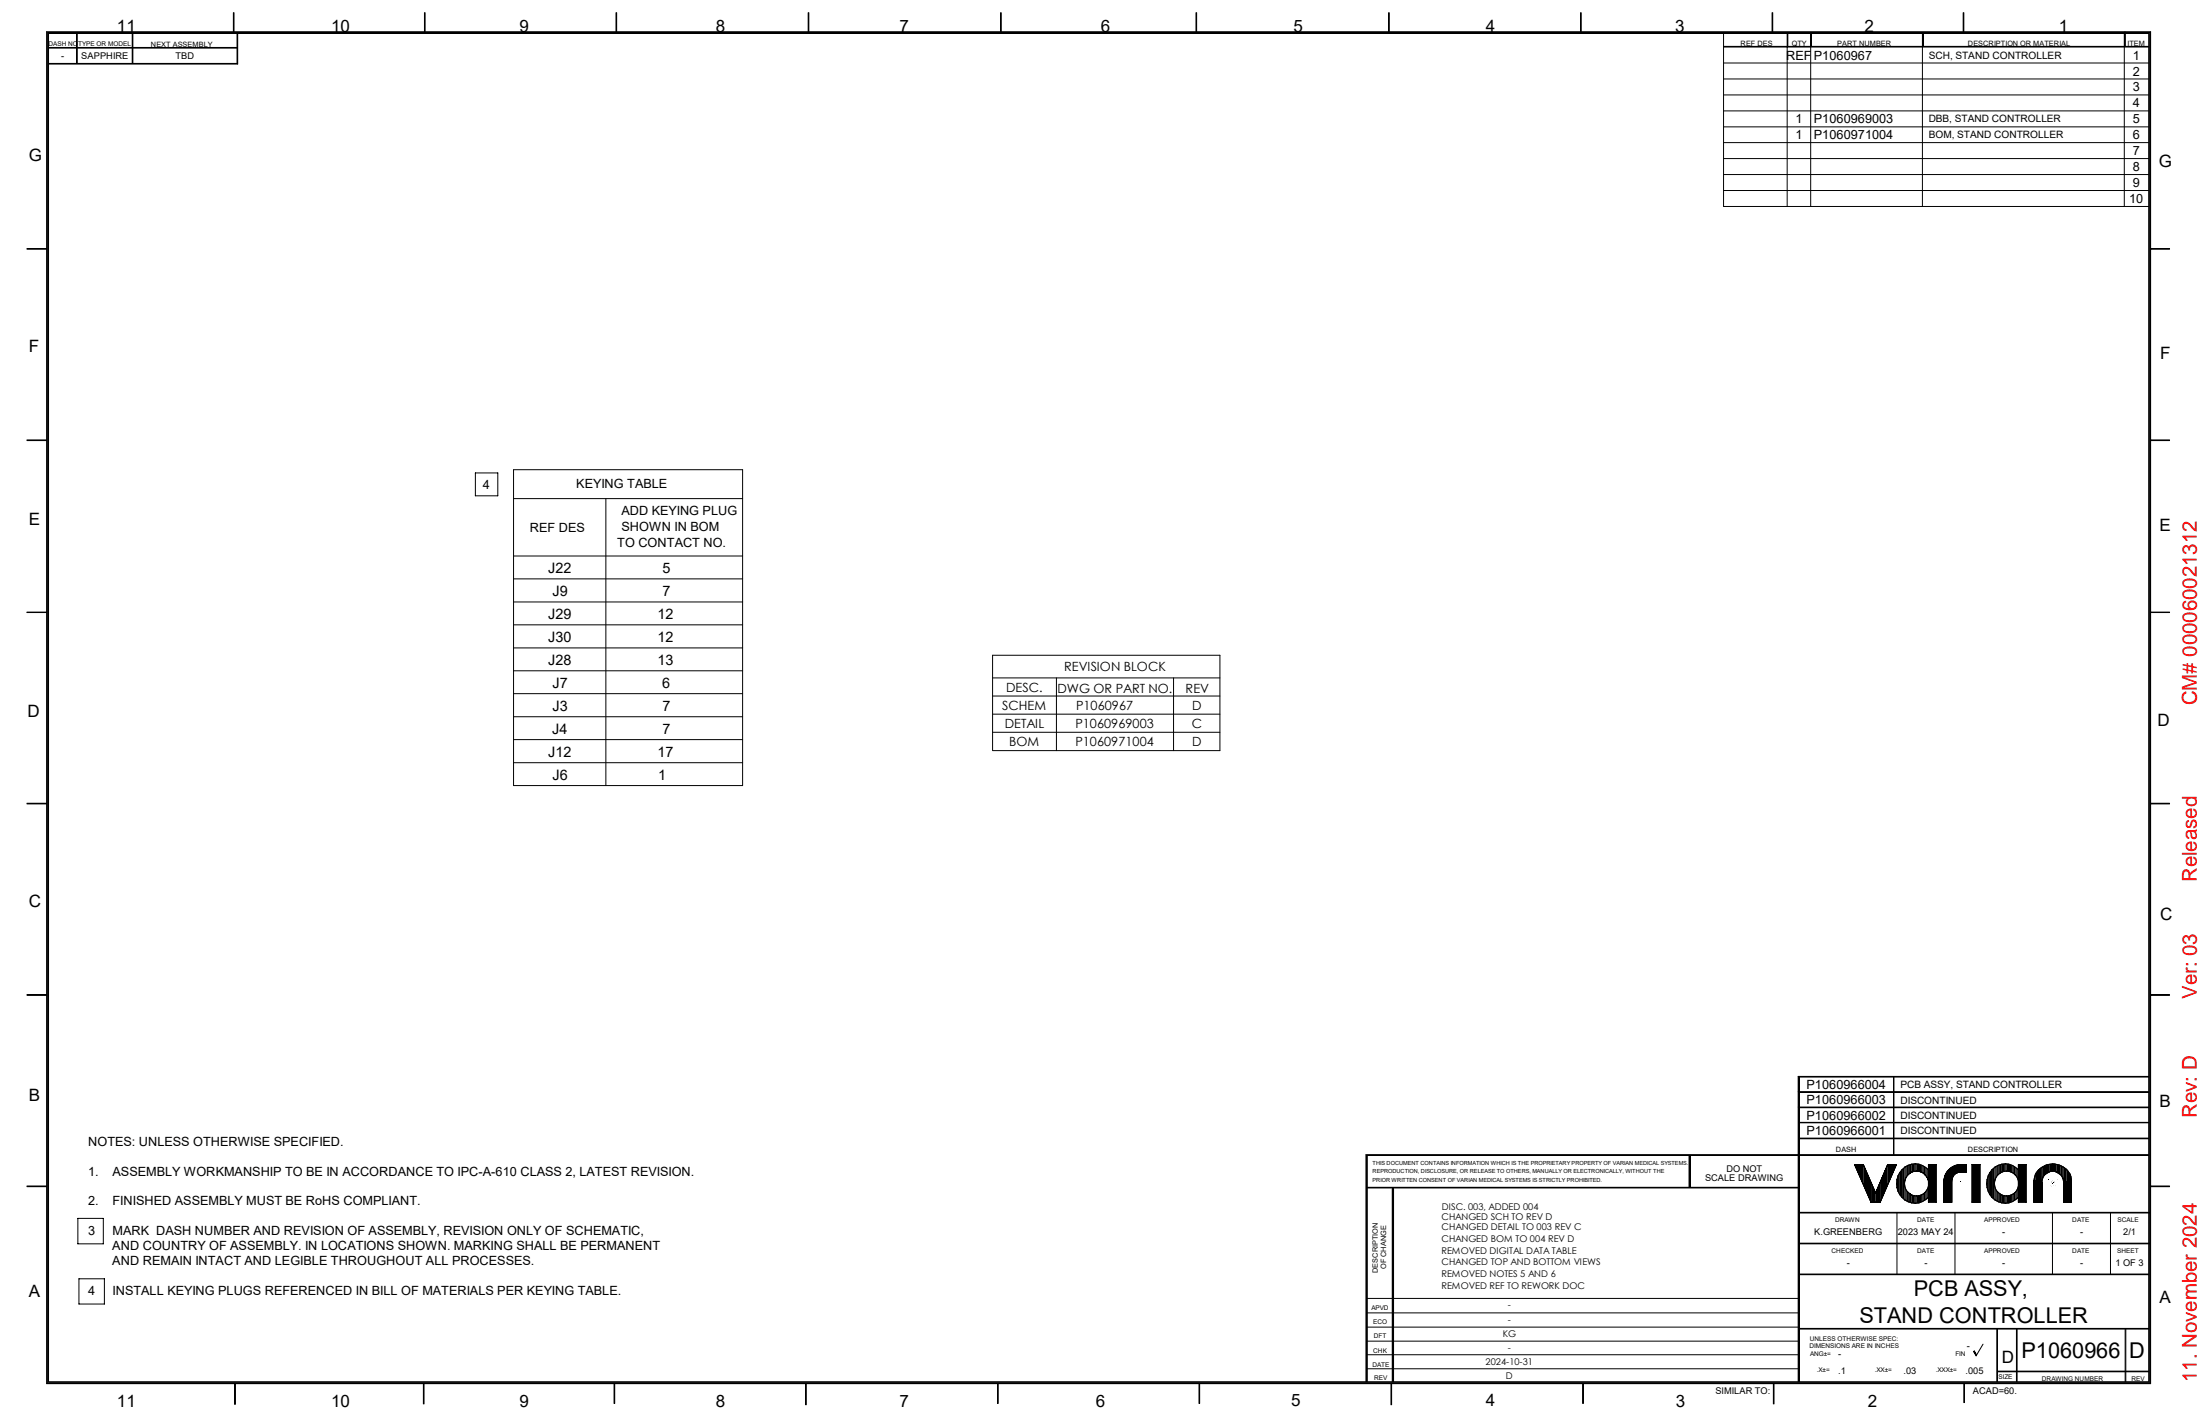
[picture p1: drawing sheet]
<svg xmlns="http://www.w3.org/2000/svg" width="432mm" height="279mm" viewBox="0 0 432 279" stroke-linecap="round" stroke-linejoin="round" font-family="sans-serif">
<g fill="#000">
<path d="M376.6 228.4v1.4zM376.6 234.6v1.4zM381.6 231.7v.2zM394.3 228.4v1.4zM394.3 234.6v1.4zM401.4 228.7v1.7zM404.3 228.6v1.8zM406.3 230.4v1.4z"/>
<path d="M364 228.5h1.7v4z" fill-rule="evenodd"/>
<path d="M365.7 228.5l1.5 3.5v3.9l-1.5-3.4z" fill-rule="evenodd"/>
<path d="M367.2 232l.9 2.1v1.8h-.9z" fill-rule="evenodd"/>
<path d="M369 232v3.9h-.9v-1.8z" fill-rule="evenodd"/>
<path d="M370.5 228.5v4l-1.5 3.4v-3.9z" fill-rule="evenodd"/>
<path d="M370.5 228.5h1.7l-1.7 4z" fill-rule="evenodd"/>
<path d="M372.3 231.5v1.5z" fill-rule="evenodd"/>
<path d="M373.3 229.5v5.4l-.4-.5v-4.3z" fill-rule="evenodd"/>
<path d="M373.3 229.5l.5-.4v6.3l-.5-.5z" fill-rule="evenodd"/>
<path d="M374.5 228.7v1.8z" fill-rule="evenodd"/>
<path d="M374.5 233.9v1.9z" fill-rule="evenodd"/>
<path d="M374.5 228.6h.4v1.6l-.4 .3z" fill-rule="evenodd"/>
<path d="M374.5 234l.4 .2v1.7l-.4-.1z" fill-rule="evenodd"/>
<path d="M374.9 228.6l.3-.2v1.6l-.3 .2z" fill-rule="evenodd"/>
<path d="M374.9 234.2l.3 .2v1.6l-.3-.1z" fill-rule="evenodd"/>
<path d="M375.2 228.4v1.6z" fill-rule="evenodd"/>
<path d="M375.2 234.4v1.6z" fill-rule="evenodd"/>
<path d="M375.2 228.4h.5v1.4l-.5 .2z" fill-rule="evenodd"/>
<path d="M375.2 234.5l.5 .1v1.5l-.5-.1z" fill-rule="evenodd"/>
<path d="M375.7 228.4l.2-.1v1.5h-.2z" fill-rule="evenodd"/>
<path d="M375.7 234.6l.2 .1v1.4h-.2z" fill-rule="evenodd"/>
<path d="M375.9 228.3l.3 .1v1.4h-.3z" fill-rule="evenodd"/>
<path d="M375.9 234.7h.3v1.4h-.3z" fill-rule="evenodd"/>
<path d="M376.2 228.4h.4v1.4h-.4z" fill-rule="evenodd"/>
<path d="M376.2 234.7l.4-.1v1.4l-.4 .1z" fill-rule="evenodd"/>
<path d="M376.6 228.4l.5 .2v1.4l-.5-.2z" fill-rule="evenodd"/>
<path d="M376.6 234.6l.5-.1v1.3l-.5 .2z" fill-rule="evenodd"/>
<path d="M377.1 228.6l.2 .1v1.4l-.2-.1z" fill-rule="evenodd"/>
<path d="M377.1 234.5l.2-.1v1.4h-.2z" fill-rule="evenodd"/>
<path d="M377.3 228.7l.2 .1v1.4l-.2-.1z" fill-rule="evenodd"/>
<path d="M377.3 234.4l.2-.1v1.4l-.2 .1z" fill-rule="evenodd"/>
<path d="M377.5 228.8l.3 .2v1.5l-.3-.3z" fill-rule="evenodd"/>
<path d="M377.5 234.3l.3-.3v1.5l-.3 .2z" fill-rule="evenodd"/>
<path d="M377.8 229l.2 .1v1.5l-.2-.1z" fill-rule="evenodd"/>
<path d="M378 233.8v1.6l-.2 .1v-1.5z" fill-rule="evenodd"/>
<path d="M378 229.1l.1 .1v1.6l-.1-.2z" fill-rule="evenodd"/>
<path d="M378.1 233.6v1.6l-.1 .2v-1.6z" fill-rule="evenodd"/>
<path d="M378.5 228.5h1.5v7.4h-1.5z" fill-rule="evenodd"/>
<path d="M382.3 229.7l.8-.7v6.9h-1.5v-4.5l.1-.7z" fill-rule="evenodd"/>
<path d="M381.6 231.9v4zM383.1 231.7v4.2z" fill-rule="evenodd"/>
<path d="M381.6 231.7v.2z" fill-rule="evenodd"/>
<path d="M383.1 229l1-.4 .8-.1v1.5a1.81 1.81 0 0 0-1.8 1.7z" fill-rule="evenodd"/>
<path d="M384.9 228.5v1.5z" fill-rule="evenodd"/>
<path d="M384.9 228.5v1.5z" fill-rule="evenodd"/>
<path d="M384.9 228.5h1v1.5h-1z" fill-rule="evenodd"/>
<path d="M387.1 228.5h1.5v7.4h-1.5z" fill-rule="evenodd"/>
<path d="M390 231.5v1.5z" fill-rule="evenodd"/>
<path d="M391 229.5l.5-.4v6.3l-.5-.5z" fill-rule="evenodd"/>
<path d="M392.1 228.7v1.8z" fill-rule="evenodd"/>
<path d="M392.1 233.9l.1 1.9z" fill-rule="evenodd"/>
<path d="M392.2 228.6h.3v1.6l-.3 .3z" fill-rule="evenodd"/>
<path d="M392.2 234l.3 .2v1.7l-.3-.1z" fill-rule="evenodd"/>
<path d="M392.5 228.6l.4-.2v1.6l-.4 .2z" fill-rule="evenodd"/>
<path d="M392.5 234.2l.4 .2v1.6l-.4-.1z" fill-rule="evenodd"/>
<path d="M392.9 228.4v1.6z" fill-rule="evenodd"/>
<path d="M392.9 234.4v1.6z" fill-rule="evenodd"/>
<path d="M392.9 228.4h.5v1.4l-.5 .2z" fill-rule="evenodd"/>
<path d="M392.9 234.5l.5 .1v1.5l-.5-.1z" fill-rule="evenodd"/>
<path d="M393.4 228.4l.2-.1v1.5h-.2z" fill-rule="evenodd"/>
<path d="M393.4 234.6l.2 .1v1.4h-.2z" fill-rule="evenodd"/>
<path d="M393.6 228.3l.2 .1v1.4h-.2z" fill-rule="evenodd"/>
<path d="M393.6 234.7h.2v1.4h-.2z" fill-rule="evenodd"/>
<path d="M393.8 228.4h.5v1.4h-.5z" fill-rule="evenodd"/>
<path d="M393.8 234.7l.5-.1v1.4l-.5 .1z" fill-rule="evenodd"/>
<path d="M394.3 228.4l.4 .2v1.4l-.4-.2z" fill-rule="evenodd"/>
<path d="M394.3 234.6l.4-.1v1.3l-.4 .2z" fill-rule="evenodd"/>
<path d="M394.7 228.6l.3 .1v1.4l-.3-.1z" fill-rule="evenodd"/>
<path d="M394.7 234.5l.3-.1v1.4h-.3z" fill-rule="evenodd"/>
<path d="M395 228.7l.1 .1v1.4l-.1-.1z" fill-rule="evenodd"/>
<path d="M395 234.4l.1-.1v1.4l-.1 .1z" fill-rule="evenodd"/>
<path d="M395.1 228.8l.4 .2v1.5l-.4-.3z" fill-rule="evenodd"/>
<path d="M395.1 234.3l.4-.3v1.5l-.4 .2z" fill-rule="evenodd"/>
<path d="M395.5 229l.1 1.6z" fill-rule="evenodd"/>
<path d="M395.6 233.8l-.1 1.7z" fill-rule="evenodd"/>
<path d="M395.6 229.1l.2 .1v1.6l-.2-.2z" fill-rule="evenodd"/>
<path d="M395.6 233.8l.2-.2v1.6l-.2 .2z" fill-rule="evenodd"/>
<path d="M396.2 228.5h1.5v7.4h-1.5z" fill-rule="evenodd"/>
<path d="M399.2 231.7l1.6 .4v3.8h-1.6z" fill-rule="evenodd"/>
<path d="M399.5 230.5v1.3l-.3-.1z" fill-rule="evenodd"/>
<path d="M399.2 231.7l1.6 .4z" fill-rule="evenodd"/>
<path d="M400.1 229.6v2.3l-.6-.1v-1.3z" fill-rule="evenodd"/>
<path d="M400.3 229.4l.5-.4v3l-.7-.1v-2.3z" fill-rule="evenodd"/>
<path d="M400.8 229l.1-.1v2.2l-.1 .9z" fill-rule="evenodd"/>
<path d="M400.9 228.9l.5-.2v1.7l-.5 .7z" fill-rule="evenodd"/>
<path d="M401.4 228.7v1.7z" fill-rule="evenodd"/>
<path d="M401.4 228.7l.8-.3v1.6l-.8 .4z" fill-rule="evenodd"/>
<path d="M402.2 228.4h.7v1.4l-.7 .2z" fill-rule="evenodd"/>
<path d="M402.9 228.4v1.4z" fill-rule="evenodd"/>
<path d="M402.9 228.4v1.4z" fill-rule="evenodd"/>
<path d="M402.9 228.4h.7v1.6l-.7-.2z" fill-rule="evenodd"/>
<path d="M403.6 228.4l.7 .2v1.8l-.7-.4z" fill-rule="evenodd"/>
<path d="M404.3 228.6l.1 .1v1.8l-.1-.1z" fill-rule="evenodd"/>
<path d="M404.4 228.7l.5 .2v2.2l-.5-.6z" fill-rule="evenodd"/>
<path d="M404.9 228.9l.1 .1v3l-.1-.9z" fill-rule="evenodd"/>
<path d="M405 232.1l1.6-.4v4.2h-1.6z" fill-rule="evenodd"/>
<path d="M405 229l.6 .4v2.5l-.6 .1z" fill-rule="evenodd"/>
<path d="M405 232l1.6-.3z" fill-rule="evenodd"/>
<path d="M405.6 229.4l.7 1v1.4l-.7 .1z" fill-rule="evenodd"/>
<path d="M406.3 230.4l.3 1.3-.3 .1z" fill-rule="evenodd"/>
</g>
<g fill="none" stroke="#000" stroke-width=".2">
<path d="M9.1 6.2h413v265.3h-413zM9.4 6.4h412.5v264.9h-412.5zM9.5 6.6h412.2v264.5h-412.2zM9.5 9.4h37M9.5 9.3h37M15 6.6v5.8M15.2 6.6v5.8M26 6.6v5.8M26.1 6.6v5.8M45.8 2.5v3.7M45.9 2.5v3.7M46.5 6.6v5.8h-37"/>
<path d="M46.7 6.6v6h-37.2M83.3 2.5v3.7M83.4 2.5v3.7M120.9 2.5v3.7M121 2.5v3.7M158.6 2.5v3.7M158.8 2.5v3.7M196.4 2.5v3.7M196.5 2.5v3.7M234.7 2.5v3.7M234.9 2.5v3.7M272.5 2.5v3.7"/>
<path d="M272.7 2.5v3.7M310.2 2.5v3.7M310.3 2.5v3.7M338.3 9.1h83.4M338.3 9.2h83.4M338.3 12.4h83.4M338.3 18.6h83.4M338.3 15.5h83.4M338.3 6.6v33.9h83.4M347.8 2.5v3.7M347.9 2.5v3.7M350.8 6.6v33.9"/>
<path d="M350.9 6.6v2.5M355.4 6.6v2.5M355.4 9.2v31.3M355.5 6.6v2.5M377.3 6.6v33.9M377.4 6.6v2.5M385.3 2.5v3.7M385.4 2.5v3.7M416.9 6.6v33.9M417.1 6.2v2.9M338.3 21.8h83.4M338.3 28h83.4"/>
<path d="M338.3 24.9h83.4M338.3 31.1h83.4M338.3 34.2h83.4M338.3 37.4h83.4M5.3 48.8h3.8M5.3 48.9h3.8M422.1 48.8h3.7M422.1 48.9h3.7M5.3 86.4h3.8M5.3 86.3h3.8M93.3 92.8h4.4v4.5h-4.4zM100.8 92.2h45v61.9h-45z"/>
<path d="M100.8 97.8h45M118.9 97.8v56.3M422.1 86.4h3.7M422.1 86.3h3.7M100.8 109.1h45M100.8 113.6h45M100.8 118.1h45M5.3 120.2h3.8M5.3 120.1h3.8M100.8 122.6h45M100.8 127.1h45M100.8 131.6h45"/>
<path d="M100.8 136.1h45M194.8 128.6h44.6v18.7h-44.6zM194.8 133h44.6M194.8 136.6h44.6M207.3 133v14.3M230.3 133v14.3M422.1 120.2h3.7M422.1 120.1h3.7M5.3 157.6h3.8M5.3 157.7h3.8M100.8 140.6h45M100.8 145.1h45"/>
<path d="M100.8 149.6h45M194.8 140.1h44.6M194.8 143.7h44.6M422.1 157.6h3.7M422.1 157.7h3.7M5.3 195.3h3.8M5.3 195.2h3.8M422.1 195.3h3.7M422.1 195.2h3.7M352.9 214.2h68.8M352.9 217.2h68.8M353.1 211.2v59.9"/>
<path d="M353.2 214.3h68.5M353.2 211.3h68.5M353.2 217.3h68.5M353.2 211.2v59.9M371.6 211.3v15.3M371.7 211.3v15.3M421.7 211.2h-68.8v59.9M5.3 232.7h3.8M5.3 232.8h3.8M15.3 239.1h5v5h-5zM268.4 233.1h84.5M268.4 233h84.5"/>
<path d="M268.4 226.7v44.4M273.3 233.2v37.9M273.4 233.2v37.9M273.5 233.2v37.9M331.5 226.7v6.3M331.6 226.7v6.3M331.8 226.7v6.3M353.2 220.2h68.5M353.2 220.3h68.5M353.2 223.3h68.5M353.2 223.4h68.5M353.2 237.9h68.8"/>
<path d="M353.2 238h68.8M364 228.5h1.7l2.4 5.6 2.4-5.6h1.7l-3.2 7.4h-1.8zM372.3 238v12M372.3 232.2v.1M373.8 229.1v6.3M373.8 231.7a2.38 2.38 0 0 1 3.7-1.5 2.38 2.38 0 0 1 0 4 2.38 2.38 0 0 1-3.7-1.5M373.8 231.7v1M373.9 229v2.7M373.9 232.7v2.8M373.9 229a3.5 3.5 0 0 1 4.6 .5v-1h1.5v7.4h-1.5v-1a3.7 3.7 0 0 1-4.4 .7 3.7 3.7 0 0 1-1.8-4.1l.2-.8 .8-1.2M373.9 229l-.6 .5M373.9 228.9v2.7"/>
<path d="M373.9 232.9v2.6M378.4 229.4v2.3M378.4 232.7v2.3M383.1 231.7h.1M383.1 229v6.9h-1.5v-4M383.7 238v12M384.9 228.5a3.3 3.3 0 0 0-3.3 3.4M384.9 228.5h1v1.5a2.44 2.44 0 0 0-2.5 .7l-.3 1M387.1 228.5h1.5v7.4h-1.5zM390 232.2l-.1 .1M391 229.5a4 4 0 0 0 .6 6M391.5 229.1v6.3"/>
<path d="M391.5 229v2.7M391.5 232.7v2.8M391.6 229a3.4 3.4 0 0 1 4.6 .5v-1h1.5v7.4h-1.5v-1a3.4 3.4 0 0 1-4.6 .6M391.6 229l-.6 .5M391.6 228.9v2.7M391.6 232.9v2.6M396.1 229.4v2.3M396.1 232.7v2.3M399.2 231.7v4.2h1.6v-3.9M399.2 231.7l1.6 .3M399.5 230.5l-.3 1.2M400.1 229.6v2.3"/>
<path d="M400.1 229.6a3.8 3.8 0 0 1 6.3 1.2l.2 .9M400.1 229.6l-.6 .9M400.9 231.1l-.1 .9M400.9 231.1l-.1 1-1.6-.4M401.4 230.4l-.5 .7M402.2 229.9a2.25 2.25 0 0 1 2.7 1.2M402.8 238v12M402.9 229.8l-.7 .2-.8 .4M404.9 231.1l.1 .9M404.9 231.1l.1 1 1.6-.4M406.6 231.7v4.2h-1.6v-3.9M406.6 231.7l-1.6 .3"/>
<path d="M414.2 238v12M421.7 226.6h-153.6v44.5M421.7 226.7h-153.5v44.4M422.1 232.7h3.7M422.1 232.8h3.7M15.5 250.9h5v5h-5zM268.4 254.8h84.5M268.4 257.6h84.5M353.2 244.1h68.8M353.2 243.9h68.8M353.2 250.1h68.5M353.2 250h68.5"/>
<path d="M46.1 271.5v4M46.2 271.5v4M83.1 271.5v4M83.2 271.5v4M120.5 271.5v3.9M120.7 271.5v3.9M158.1 271.5v4.1M158.2 271.5v4.1M195.8 271.5v3.9M195.9 271.5v3.9M235.3 271.5v3.9M235.5 271.5v3.9"/>
<path d="M268.4 260.4h84.5M268.4 263.1h84.5M268.4 265.8h84.5M268.4 268.6h84.5M273 271.5v4.1M273.1 271.5v4.1M310.6 271.5v3.9M310.8 271.5v3.9M348.1 271.5v4M348.2 271.5v4M353.2 260.6h68.5M353.2 260.8h68.5"/>
<path d="M385.4 271.5v3.7M385.6 271.5v3.7M387.4 265.1l.5 .8M389.2 263.7l-1.3 2.3-.5-.8 .1-.1 .4 .8M391.9 260.8v10.3M392 269.2h29.7M392 269h29.7M392 260.8v10.3M395.8 260.8v10.3M395.9 260.8v10.3M417.1 260.8v10.3M417.2 260.8v10.3"/>
<circle cx="393.8" cy="232.2" r="2.41"/>
</g>
<path d="M372.4 230.7v3M374.1 228.9v2.4M374.1 233.2v2.4M390.1 230.7v3M391.7 228.9v2.4M391.7 233.2v2.4M395.9 229.2v2.1M395.9 233.2v2" fill="none" stroke="#000" stroke-width=".21"/>
<path d="M372.7 230.1v4.3M390.4 230.1v4.3" fill="none" stroke="#000" stroke-width=".34"/>
<path d="M390.8 229.5v5.4" fill="none" stroke="#000" stroke-width=".42"/>
<path d="M374.3 228.7v2.2M374.3 233.6v2.2M392 228.7v2.2M392 233.6v2.2" fill="none" stroke="#000" stroke-width=".3"/>
<path d="M378.2 229.2v2.1M378.2 233.2v2" fill="none" stroke="#000" stroke-width=".25"/>
<g font-size="4.3">
<text x="375.6" y="254.3">PCB ASSY,</text>
<text x="365" y="259.5">STAND CONTROLLER</text>
<text x="396.8" y="266.4">P1060966</text>
<text x="417.9" y="266.4">D</text>
</g>
<g font-size="4" fill="#f00">
<text x="431.2" y="138.4" transform="rotate(-90 431.2 138.4)">CM# 000060021312</text>
<text x="431.2" y="173.1" transform="rotate(-90 431.2 173.1)">Released</text>
<text x="431.2" y="196" transform="rotate(-90 431.2 196)">Ver: 03</text>
<text x="431.2" y="219.3" transform="rotate(-90 431.2 219.3)">Rev: D</text>
<text x="431.2" y="271.1" transform="rotate(-90 431.2 271.1)">11. November 2024</text>
</g>
<g font-size="3.3">
<text x="22.9" y="6.3">11</text>
<text x="65" y="6.3">10</text>
<text x="102" y="6.3">9</text>
<text x="140.5" y="6.3">8</text>
<text x="176.6" y="6.3">7</text>
<text x="216.1" y="6.2">6</text>
<text x="253.9" y="6.3">5</text>
<text x="291.6" y="6.3">4</text>
<text x="328.8" y="6.3">3</text>
<text x="365.9" y="6.3">2</text>
<text x="404.1" y="6.3">1</text>
<text x="5.6" y="31.6">G</text>
<text x="423.7" y="32.8">G</text>
<text x="5.6" y="69.1">F</text>
<text x="424" y="70.4">F</text>
<text x="5.6" y="103">E</text>
<text x="423.9" y="104.2">E</text>
<text x="5.4" y="140.6">D</text>
<text x="423.5" y="142.5">D</text>
<text x="5.6" y="178.1">C</text>
<text x="424" y="180.6">C</text>
<text x="5.6" y="215.9">B</text>
<text x="423.9" y="217.2">B</text>
<text x="5.6" y="254.4">A</text>
<text x="423.9" y="255.7">A</text>
<text x="392.9" y="267.4">D</text>
<text x="253.4" y="275.9">5</text>
<text x="291.6" y="275.8">4</text>
<text x="22.9" y="276.1">11</text>
<text x="65" y="276.1">10</text>
<text x="102" y="276.1">9</text>
<text x="140.5" y="276.1">8</text>
<text x="176.6" y="276.1">7</text>
<text x="215.1" y="276">6</text>
<text x="328.9" y="276">3</text>
<text x="366.6" y="276.1">2</text>
</g>
<g font-size="2.8">
<text x="107.6" y="112.4">J22</text>
<text x="130" y="112.4">5</text>
<text x="108.5" y="117">J9</text>
<text x="130" y="116.9">7</text>
<text x="107.6" y="126">J30</text>
<text x="107.6" y="121.5">J29</text>
<text x="129" y="121.4">12</text>
<text x="129" y="125.9">12</text>
<text x="107.6" y="130.5">J28</text>
<text x="129" y="130.4">13</text>
<text x="108.4" y="135">J7</text>
<text x="130" y="134.9">6</text>
<text x="108.4" y="144">J4</text>
<text x="108.4" y="139.5">J3</text>
<text x="130" y="139.4">7</text>
<text x="130" y="143.9">7</text>
<text x="107.6" y="148.5">J12</text>
<text x="129" y="148.5">17</text>
<text x="108.4" y="153">J6</text>
<text x="129.2" y="153">1</text>
</g>
<g font-size="2.5">
<text x="350.6" y="11.7">REF</text>
<text x="356" y="11.7">P1060967</text>
<text x="418.6" y="11.7">1</text>
<text x="418.6" y="17.9">3</text>
<text x="418.6" y="14.8">2</text>
<text x="418.6" y="21.1">4</text>
<text x="352.4" y="27.3">1</text>
<text x="352.4" y="24.2">1</text>
<text x="356" y="24.2">P1060969003</text>
<text x="356" y="27.3">P1060971004</text>
<text x="418.6" y="27.3">6</text>
<text x="418.6" y="24.2">5</text>
<text x="418.6" y="30.4">7</text>
<text x="418.6" y="33.6">8</text>
<text x="417.9" y="39.8">10</text>
<text x="418.6" y="36.7">9</text>
<text x="94.8" y="95.9">4</text>
<text x="113.1" y="95.8">KEYING TABLE</text>
<text x="122" y="101.1">ADD KEYING PLUG</text>
<text x="104" y="104.3">REF DES</text>
<text x="121.2" y="107.4">TO CONTACT NO.</text>
<text x="122" y="104.3">SHOWN IN BOM</text>
<text x="208.9" y="131.7">REVISION BLOCK</text>
<text x="197.5" y="135.8">DESC.</text>
<text x="207.6" y="135.9">DWG OR PART NO.</text>
<text x="232.7" y="135.9">REV</text>
<text x="196.7" y="139.3">SCHEM</text>
<text x="197.2" y="142.8">DETAIL</text>
<text x="211.1" y="142.8">P1060969003</text>
<text x="211.2" y="139.3">P1060967</text>
<text x="233.9" y="142.8">C</text>
<text x="234" y="139.3">D</text>
<text x="198.1" y="146.4">BOM</text>
<text x="211.1" y="146.4">P1060971004</text>
<text x="234" y="146.4">D</text>
<text x="354.6" y="213.7">P1060966004</text>
<text x="354.6" y="219.7">P1060966002</text>
<text x="354.6" y="216.7">P1060966003</text>
<text x="17.3" y="224.9">NOTES: UNLESS OTHERWISE SPECIFIED.</text>
<text x="354.6" y="222.7">P1060966001</text>
<text x="17.3" y="230.7">1.</text>
<text x="22.1" y="230.7">ASSEMBLY WORKMANSHIP TO BE IN ACCORDANCE TO IPC-A-610 CLASS 2, LATEST REVISION.</text>
<text x="17.3" y="236.5">2.</text>
<text x="22.1" y="236.5">FINISHED ASSEMBLY MUST BE RoHS COMPLIANT.</text>
<text x="17.3" y="242.4">3</text>
<text x="22" y="245.3">AND COUNTRY OF ASSEMBLY. IN LOCATIONS SHOWN. MARKING SHALL BE PERMANENT</text>
<text x="22.1" y="242.4">MARK DASH NUMBER AND REVISION OF ASSEMBLY, REVISION ONLY OF SCHEMATIC,</text>
<text x="22" y="248.2">AND REMAIN INTACT AND LEGIBLE THROUGHOUT ALL PROCESSES.</text>
<text x="17.3" y="254">4</text>
<text x="22.1" y="254">INSTALL KEYING PLUGS REFERENCED IN BILL OF MATERIALS PER KEYING TABLE.</text>
</g>
<g font-size="2">
<text x="378.5" y="11.5">SCH, STAND CONTROLLER</text>
<text x="378.5" y="27.1">BOM, STAND CONTROLLER</text>
<text x="378.5" y="24">DBB, STAND CONTROLLER</text>
<text x="373" y="213.6">PCB ASSY, STAND CONTROLLER</text>
<text x="373" y="219.6">DISCONTINUED</text>
<text x="373" y="216.6">DISCONTINUED</text>
<text x="373" y="222.6">DISCONTINUED</text>
</g>
<g font-size="1.8">
<text x="12" y="11.6">-</text>
<text x="16" y="11.6">SAPPHIRE</text>
<text x="34.5" y="11.6">TBD</text>
<text x="334.6" y="231.8">SCALE DRAWING</text>
<text x="338.8" y="229.9">DO NOT</text>
<text x="282.9" y="239.3">CHANGED SCH TO REV D</text>
<text x="283" y="237.3">DISC. 003, ADDED 004</text>
<text x="282.9" y="246">REMOVED DIGITAL DATA TABLE</text>
<text x="282.9" y="243.7">CHANGED BOM TO 004 REV D</text>
<text x="283" y="241.4">CHANGED DETAIL TO 003 REV C</text>
<text x="356.1" y="242.3">K.GREENBERG</text>
<text x="372.5" y="242.3">2023 MAY 24</text>
<text x="393" y="242.3">-</text>
<text x="408.3" y="242.3">-</text>
<text x="416.7" y="242.3">2/1</text>
<text x="282.9" y="248.2">CHANGED TOP AND BOTTOM VIEWS</text>
<text x="282.9" y="250.6">REMOVED NOTES 5 AND 6</text>
<text x="362.5" y="248.3">-</text>
<text x="377.7" y="248.3">-</text>
<text x="393" y="248.3">-</text>
<text x="408.3" y="248.3">-</text>
<text x="415.2" y="248.3">1 OF 3</text>
<text x="282.9" y="252.8">REMOVED REF TO REWORK DOC</text>
<text x="296" y="256.7">-</text>
<text x="294.9" y="262.3">KG</text>
<text x="296" y="259.6">-</text>
<text x="291.6" y="267.8">2024-10-31</text>
<text x="296" y="265.1">-</text>
<text x="360.8" y="266.2">-</text>
<text x="360.8" y="269.5">.1</text>
<text x="373.6" y="269.5">.03</text>
<text x="385.8" y="269.5">.005</text>
<text x="386" y="264.7">-</text>
<text x="295.6" y="270.6">D</text>
<text x="336.7" y="273.4">SIMILAR TO:</text>
<text x="387.2" y="273.4">ACAD=60.</text>
</g>
<g font-size="1.4">
<text x="29.6" y="9.1">NEXT ASSEMBLY</text>
<text x="341.6" y="9">REF DES</text>
<text x="351.7" y="9.1">QTY</text>
<text x="360.6" y="9.1">PART NUMBER</text>
<text x="386.2" y="9">DESCRIPTION OR MATERIAL</text>
<text x="417.6" y="9">ITEM</text>
<text x="360.3" y="226.1">DASH</text>
<text x="386.2" y="226.1">DESCRIPTION</text>
<text x="270.4" y="249.8" transform="rotate(-90 270.4 249.8)">DESCRIPTION</text>
<text x="272.1" y="249" transform="rotate(-90 272.1 249)">OF CHANGE</text>
</g>
<g font-size="1.3">
<text x="9.5" y="9">DASH NO</text>
<text x="15.3" y="9">TYPE OR MODEL</text>
<text x="360.2" y="239.8">DRAWN</text>
<text x="376.3" y="239.8">DATE</text>
<text x="389.5" y="239.8">APPROVED</text>
<text x="406.7" y="239.8">DATE</text>
<text x="415.6" y="239.8">SCALE</text>
<text x="359.5" y="245.8">CHECKED</text>
<text x="376.3" y="245.8">DATE</text>
<text x="389.5" y="245.8">APPROVED</text>
<text x="406.7" y="245.8">DATE</text>
<text x="415.5" y="245.8">SHEET</text>
<text x="269.2" y="257">APVD</text>
<text x="269.5" y="259.8">ECO</text>
<text x="269.6" y="262.6">DFT</text>
<text x="355.2" y="263.1">UNLESS OTHERWISE SPEC:</text>
<text x="269.4" y="268.1">DATE</text>
<text x="269.5" y="265.4">CHK</text>
<text x="355.2" y="264.6">DIMENSIONS ARE IN INCHES</text>
<text x="355.3" y="266.1">ANG±=</text>
<text x="356.6" y="269.2">.X±=</text>
<text x="368" y="269.2">.XX±=</text>
<text x="379.9" y="269.2">.XXX±=</text>
<text x="383.8" y="266">FIN</text>
<text x="269.7" y="270.7">REV</text>
<text x="392.3" y="270.5">SIZE</text>
<text x="400.8" y="271">DRAWING NUMBER</text>
<text x="418.3" y="271">REV</text>
</g>
<g font-size="1.1">
<text x="269.4" y="231.9">PRIOR WRITTEN CONSENT OF VARIAN MEDICAL SYSTEMS IS STRICTLY PROHIBITED.</text>
<text x="269.4" y="230.2">REPRODUCTION, DISCLOSURE, OR RELEASE TO OTHERS, MANUALLY OR ELECTRONICALLY, WITHOUT THE</text>
<text x="269.4" y="228.6">THIS DOCUMENT CONTAINS INFORMATION WHICH IS THE PROPRIETARY PROPERTY OF VARIAN MEDICAL SYSTEMS.</text>
</g>
</svg>
